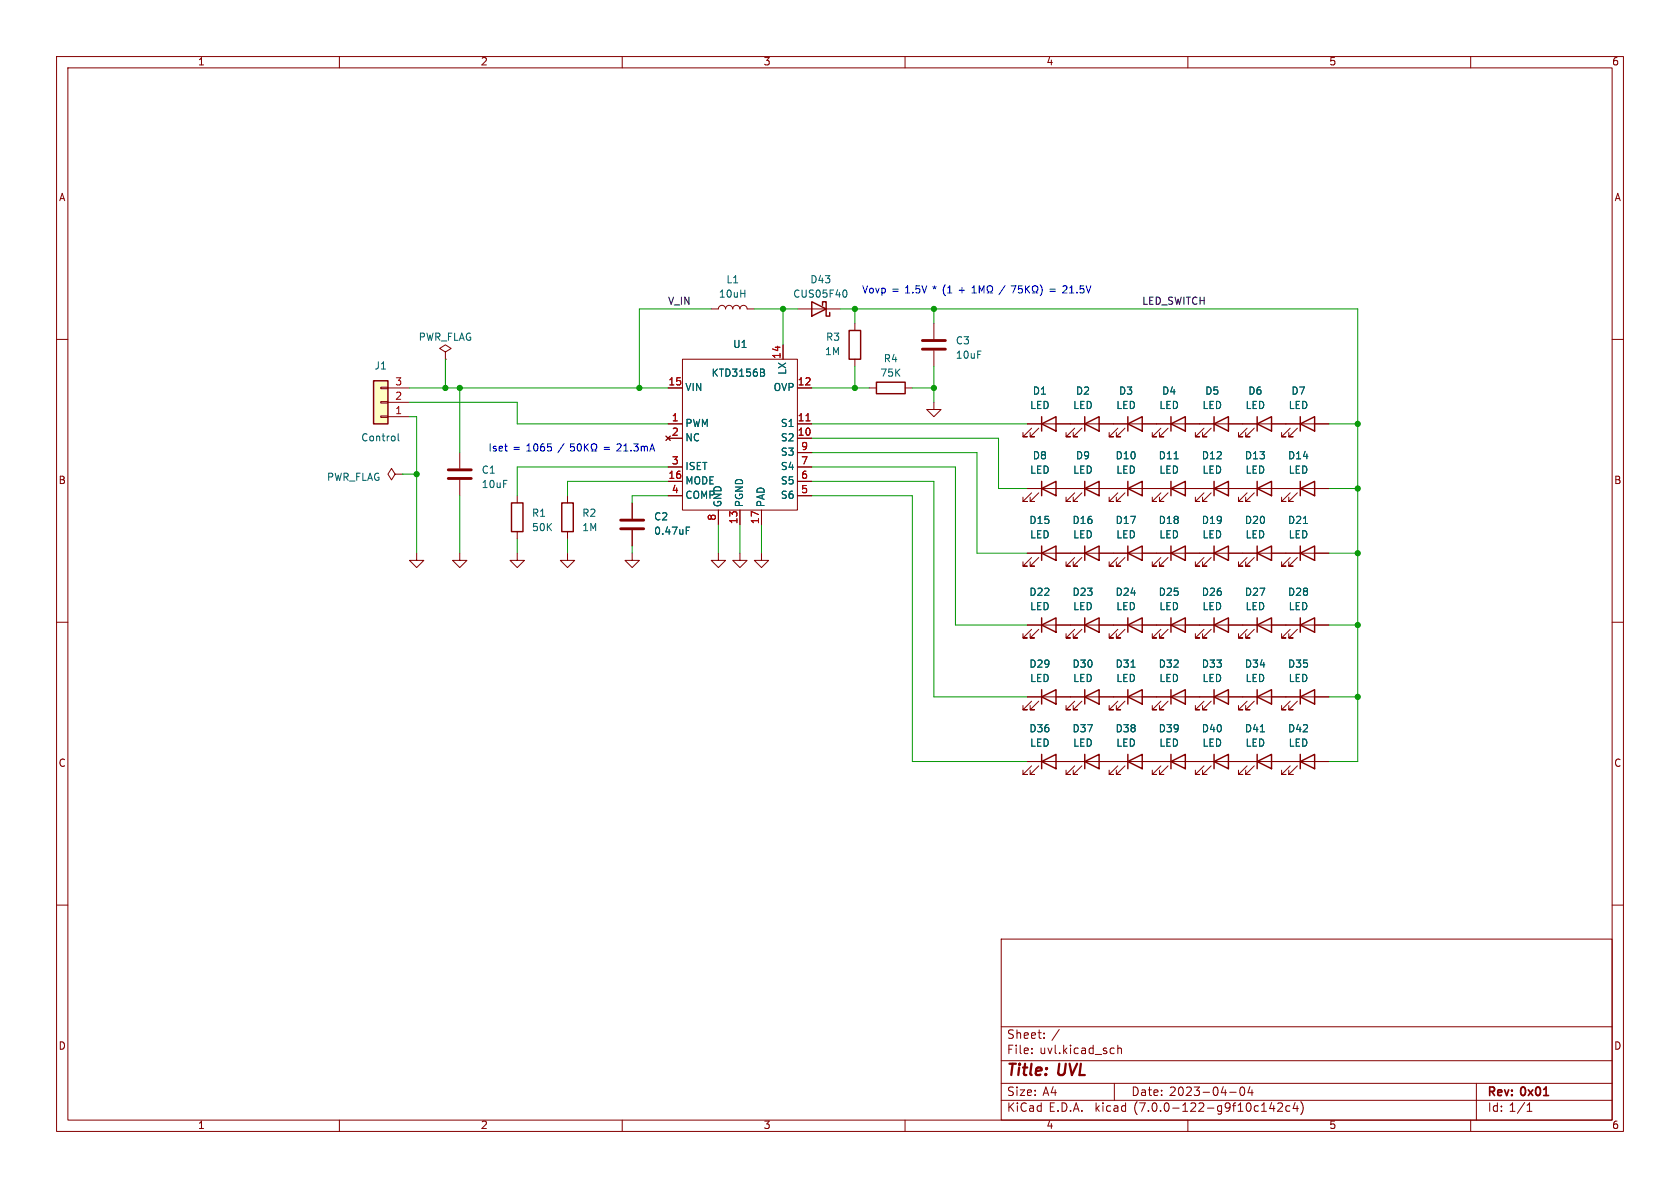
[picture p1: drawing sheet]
<svg xmlns="http://www.w3.org/2000/svg" width="297mm" height="210mm" viewBox="0 0 297 210" stroke-linecap="round" stroke-linejoin="round" font-family="sans-serif">
<g fill="none" stroke="#840000" stroke-width=".18">
<path d="M10 10h277v190h-277zM12 12h273v186h-273zM60 10v2M110 10v2M160 10v2M210 10v2M260 10v2M10 60h2M125.7 54.6h1.3a.64 .64 0 0 1 .6-.6 .64 .64 0 0 1 .7 .6 .64 .64 0 0 1 .6-.6 .64 .64 0 0 1 .6 .6 .64 .64 0 0 1 .7-.6 .64 .64 0 0 1 .6 .6 .64 .64 0 0 1 .6-.6 .64 .64 0 0 1 .7 .6h1.2M141 54.6h7.6M151.1 57.2v1.2M165.1 57.2v2.7"/>
<path d="M285 60h2M67.3 68.5h1.3v.2h-1.3zM67.3 71h1.3v.2h-1.3zM67.3 73.5h1.3v.3h-1.3zM68.6 73.7h3.8M68.6 71.1h3.8M68.6 68.6h3.8M78.7 62.2l1.1-.6-1.1-.6-1 .6 1 .6v1.3M78.7 63.5h.1M117.7 77.1l.8 .8M118.1 68.6h2.5M118.1 74.9h2.5"/>
<path d="M118.1 77.5h2.5M118.5 77.1l-.8 .8M120.6 63.5h20.4v26.7h-20.4zM138.4 61v2.5M141 68.6h2.5M141 74.9h2.5M141 77.5h2.5M151.1 63.5v1.3M153.7 68.6h1.2M160 68.6h1.3M165.1 71.1v1.3h1.3l-1.3 1.3-1.3-1.3h1.3M165.1 62v2.8"/>
<path d="M181.6 74.9h53.3M182.4 75.7l-1.6 1.5h.8h-.8v-.7M183.6 75.7l-1.5 1.5h.8h-.8v-.7M190 75.7l-1.5 1.5h.7h-.7v-.7M191.3 75.7l-1.6 1.5h.8h-.8v-.7M197.6 75.7l-1.5 1.5h.7h-.7v-.7M198.9 75.7l-1.5 1.5h.7h-.7v-.7M205.2 75.7l-1.5 1.5h.8h-.8v-.7M206.5 75.7l-1.5 1.5h.7h-.7v-.7M212.9 75.7l-1.6 1.5h.8h-.8v-.7M214.1 75.7l-1.5 1.5h.8h-.8v-.7M220.5 75.7l-1.6 1.5h.8h-.8v-.7"/>
<path d="M221.7 75.7l-1.5 1.5h.8h-.8v-.7M228.1 75.7l-1.5 1.5h.7h-.7v-.7M229.4 75.7l-1.6 1.5h.8h-.8v-.7M69.8 83.8l-.6-1-.6 1 .6 1 .6-1h1.3M71.1 83.8h.1M73.7 97.8v1.3h1.2l-1.2 1.2-1.3-1.2h1.3M81.3 97.8v1.3h1.2l-1.2 1.2-1.3-1.2h1.3M81.3 80v2.8M81.3 84.8v2.8M91.4 97.8v1.3h1.3l-1.3 1.2-1.2-1.2h1.2M91.4 87.6v1.3M91.4 94v1.3"/>
<path d="M100.3 97.8v1.3h1.3l-1.3 1.2-1.2-1.2h1.2M100.3 87.6v1.3M100.3 94v1.3M111.8 97.8v1.3h1.2l-1.2 1.2-1.3-1.2h1.3M111.8 88.9v2.8M111.8 93.7v2.8M118.1 85.1h2.5M118.1 82.6h2.5M118.1 87.6h2.5M127 97.8v1.3h1.3l-1.3 1.2-1.3-1.2h1.3M127 90.2v2.5M130.8 97.8v1.3h1.3l-1.3 1.2-1.3-1.2h1.3"/>
<path d="M130.8 90.2v2.5M134.6 97.8v1.3h1.3l-1.3 1.2-1.3-1.2h1.3M134.6 90.2v2.5M141 85.1h2.5M141 82.6h2.5M141 87.6h2.5M141 80h2.5M181.6 86.4h53.3M181.6 97.8h53.3M182.4 87.1l-1.6 1.5h.8h-.8v-.7M182.4 98.6l-1.6 1.5h.8h-.8v-.8M183.6 87.1l-1.5 1.5h.8h-.8v-.7"/>
<path d="M183.6 98.6l-1.5 1.5h.8h-.8v-.8M190 87.1l-1.5 1.5h.7h-.7v-.7M190 98.6l-1.5 1.5h.7h-.7v-.8M191.3 87.1l-1.6 1.5h.8h-.8v-.7M191.3 98.6l-1.6 1.5h.8h-.8v-.8M197.6 87.1l-1.5 1.5h.7h-.7v-.7M197.6 98.6l-1.5 1.5h.7h-.7v-.8M198.9 87.1l-1.5 1.5h.7h-.7v-.7M198.9 98.6l-1.5 1.5h.7h-.7v-.8M205.2 87.1l-1.5 1.5h.8h-.8v-.7M205.2 98.6l-1.5 1.5h.8h-.8v-.8M206.5 87.1l-1.5 1.5h.7h-.7v-.7"/>
<path d="M206.5 98.6l-1.5 1.5h.7h-.7v-.8M212.9 87.1l-1.6 1.5h.8h-.8v-.7M212.9 98.6l-1.6 1.5h.8h-.8v-.8M214.1 87.1l-1.5 1.5h.8h-.8v-.7M214.1 98.6l-1.5 1.5h.8h-.8v-.8M220.5 87.1l-1.6 1.5h.8h-.8v-.7M220.5 98.6l-1.6 1.5h.8h-.8v-.8M221.7 87.1l-1.5 1.5h.8h-.8v-.7M221.7 98.6l-1.5 1.5h.8h-.8v-.8M228.1 87.1l-1.5 1.5h.7h-.7v-.7M228.1 98.6l-1.5 1.5h.7h-.7v-.8M229.4 87.1l-1.6 1.5h.8h-.8v-.7"/>
<path d="M229.4 98.6l-1.6 1.5h.8h-.8v-.8M10 110h2M181.6 110.5h53.3M182.4 111.3l-1.6 1.5h.8h-.8v-.8M183.6 111.3l-1.5 1.5h.8h-.8v-.8M190 111.3l-1.5 1.5h.7h-.7v-.8M191.3 111.3l-1.6 1.5h.8h-.8v-.8M197.6 111.3l-1.5 1.5h.7h-.7v-.8M198.9 111.3l-1.5 1.5h.7h-.7v-.8M205.2 111.3l-1.5 1.5h.8h-.8v-.8M206.5 111.3l-1.5 1.5h.7h-.7v-.8M212.9 111.3l-1.6 1.5h.8h-.8v-.8"/>
<path d="M214.1 111.3l-1.5 1.5h.8h-.8v-.8M220.5 111.3l-1.6 1.5h.8h-.8v-.8M221.7 111.3l-1.5 1.5h.8h-.8v-.8M228.1 111.3l-1.5 1.5h.7h-.7v-.8M229.4 111.3l-1.6 1.5h.8h-.8v-.8M285 110h2M181.6 134.6h53.3M181.6 123.2h53.3M182.4 135.4l-1.6 1.5h.8h-.8v-.8M182.4 124l-1.6 1.5h.8h-.8v-.8M183.6 135.4l-1.5 1.5h.8h-.8v-.8M183.6 124l-1.5 1.5h.8h-.8v-.8"/>
<path d="M190 135.4l-1.5 1.5h.7h-.7v-.8M190 124l-1.5 1.5h.7h-.7v-.8M191.3 135.4l-1.6 1.5h.8h-.8v-.8M191.3 124l-1.6 1.5h.8h-.8v-.8M197.6 124l-1.5 1.5h.7h-.7v-.8M197.6 135.4l-1.5 1.5h.7h-.7v-.8M198.9 124l-1.5 1.5h.7h-.7v-.8M198.9 135.4l-1.5 1.5h.7h-.7v-.8M205.2 124l-1.5 1.5h.8h-.8v-.8M205.2 135.4l-1.5 1.5h.8h-.8v-.8M206.5 124l-1.5 1.5h.7h-.7v-.8M206.5 135.4l-1.5 1.5h.7h-.7v-.8"/>
<path d="M212.9 135.4l-1.6 1.5h.8h-.8v-.8M212.9 124l-1.6 1.5h.8h-.8v-.8M214.1 135.4l-1.5 1.5h.8h-.8v-.8M214.1 124l-1.5 1.5h.8h-.8v-.8M220.5 135.4l-1.6 1.5h.8h-.8v-.8M220.5 124l-1.6 1.5h.8h-.8v-.8M221.7 135.4l-1.5 1.5h.8h-.8v-.8M221.7 124l-1.5 1.5h.8h-.8v-.8M228.1 135.4l-1.5 1.5h.7h-.7v-.8M228.1 124l-1.5 1.5h.7h-.7v-.8M229.4 135.4l-1.6 1.5h.8h-.8v-.8M229.4 124l-1.6 1.5h.8h-.8v-.8"/>
<path d="M10 160h2M285 160h2M177 166h108v32h-108zM60 198v2M110 198v2M160 198v2M177 194.5h108M177 191.5h108M177 187.5h108M177 181.5h108M182.4 186.1v.2M182.4 185.3v.2"/>
<path d="M184.6 183.4v.2M184.6 182.6v.2M196.8 185.3h.2M197 186.2l-.2 .1M197 191.5v3M197.6 184.8v1.5M197.6 185.4l.2-.1h.4l.1 1M210 198v2M217.4 193.1h1.1M219.4 192.2h.1a.81 .81 0 0 1 .6 .6 .81 .81 0 0 1-.3 .8l-.1 .1a.81 .81 0 0 1-.6-.7 .81 .81 0 0 1 .3-.8zM221 192.1l-.4 1.1h.9M221.3 192.7v1"/>
<path d="M224.8 194.9l-.3 1.1h.9M225.2 195.5v1M225.9 195.1l.6-.1 .2 .1v.3l-.9 1.1h.9M228 195.5h-.4l-.3 .2v.5l.2 .2h.5M229 194.9l-.4 1.1h.9M229.3 195.5v1M230 194.7a1.72 1.72 0 0 1 0 2.3M260 198v2M261 191.5v6.5M270 196.5h.8M270 195.4l.4-.4v1.5"/>
</g>
<g fill="none" stroke="#840000" stroke-width=".25">
<path d="M143.5 53.3l2.5 1.3-2.5 1.3zM145.4 54v-.7h.6v2.6h.7v-.7M150.1 58.4h2v5.1h-2zM66 67.3h2.6v7.6h-2.6zM154.9 67.6h5.1v2h-5.1zM184.1 74.9l2.6-1.2v2.5zM184.1 73.7v2.5M191.8 74.9l2.5-1.2v2.5zM191.8 73.7v2.5M199.4 74.9l2.5-1.2v2.5zM199.4 73.7v2.5M207 74.9l2.5-1.2v2.5z"/>
<path d="M207 73.7v2.5M214.6 74.9l2.6-1.2v2.5zM214.6 73.7v2.5M222.2 74.9l2.6-1.2v2.5zM222.2 73.7v2.5M229.9 74.9l2.5-1.2v2.5zM229.9 73.7v2.5M90.4 88.9h2.1v5.1h-2.1zM99.3 88.9h2v5.1h-2zM184.1 86.4l2.6-1.3v2.5zM184.1 97.8l2.6-1.3v2.6zM184.1 85.1v2.5"/>
<path d="M184.1 96.5v2.6M191.8 86.4l2.5-1.3v2.5zM191.8 97.8l2.5-1.3v2.6zM191.8 85.1v2.5M191.8 96.5v2.6M199.4 86.4l2.5-1.3v2.5zM199.4 97.8l2.5-1.3v2.6zM199.4 85.1v2.5M199.4 96.5v2.6M207 86.4l2.5-1.3v2.5zM207 97.8l2.5-1.3v2.6zM207 85.1v2.5"/>
<path d="M207 96.5v2.6M214.6 86.4l2.6-1.3v2.5zM214.6 97.8l2.6-1.3v2.6zM214.6 85.1v2.5M214.6 96.5v2.6M222.2 86.4l2.6-1.3v2.5zM222.2 97.8l2.6-1.3v2.6zM222.2 85.1v2.5M222.2 96.5v2.6M229.9 86.4l2.5-1.3v2.5zM229.9 97.8l2.5-1.3v2.6zM229.9 85.1v2.5"/>
<path d="M229.9 96.5v2.6M184.1 110.5l2.6-1.3v2.6zM184.1 109.2v2.6M191.8 110.5l2.5-1.3v2.6zM191.8 109.2v2.6M199.4 110.5l2.5-1.3v2.6zM199.4 109.2v2.6M207 110.5l2.5-1.3v2.6zM207 109.2v2.6M214.6 110.5l2.6-1.3v2.6zM214.6 109.2v2.6M222.2 110.5l2.6-1.3v2.6z"/>
<path d="M222.2 109.2v2.6M229.9 110.5l2.5-1.3v2.6zM229.9 109.2v2.6M184.1 134.6l2.6-1.2v2.5zM184.1 123.2l2.6-1.3v2.6zM184.1 121.9v2.6M184.1 133.4v2.5M191.8 134.6l2.5-1.2v2.5zM191.8 123.2l2.5-1.3v2.6zM191.8 121.9v2.6M191.8 133.4v2.5M199.4 123.2l2.5-1.3v2.6z"/>
<path d="M199.4 134.6l2.5-1.2v2.5zM199.4 121.9v2.6M199.4 133.4v2.5M207 123.2l2.5-1.3v2.6zM207 134.6l2.5-1.2v2.5zM207 121.9v2.6M207 133.4v2.5M214.6 134.6l2.6-1.2v2.5zM214.6 123.2l2.6-1.3v2.6zM214.6 121.9v2.6M214.6 133.4v2.5M222.2 134.6l2.6-1.2v2.5z"/>
<path d="M222.2 123.2l2.6-1.3v2.6zM222.2 121.9v2.6M222.2 133.4v2.5M229.9 134.6l2.5-1.2v2.5zM229.9 123.2l2.5-1.3v2.6zM229.9 121.9v2.6M229.9 133.4v2.5"/>
</g>
<path d="M66 67.3h2.6v7.6h-2.6z" fill="#ffffc2" stroke="#ffffc2" stroke-width=".18"/>
<path d="M149.4 51.3a.79 .79 0 0 1 0 1.2M70.4 76.7v1.1l.2 .1M134.9 65.2l.2 .3-.2 .3 .3 .3-.1 .3-.2 .1M121.3 93.8h.4M121.3 93.2h.6" fill="none" stroke="#006464" stroke-width=".18"/>
<path d="M163.1 61.7h4M163.1 60.2h4M79.2 84.6h4.1M79.2 83.1h4.1M109.7 93.5h4.1M109.7 91.9h4.1" fill="none" stroke="#840000" stroke-width=".51"/>
<path d="M142.5 74.4h.7" fill="none" stroke="#a90000" stroke-width=".18"/>
<g fill="none" stroke="#0000c2" stroke-width=".18">
<path d="M171.8 51.8h.8M171.8 50.9l.4-.4v1.3M173.1 51.8v-1.3l.4 .9 .5-.9v1.3M174.5 51.8h.3v-.2a.54 .54 0 0 1-.3-.8 .54 .54 0 0 1 .8-.2 .58 .58 0 0 1-.1 1v.2h.3M177.7 50.5l-1.1 1.6M178.8 50.5h.8l-.5 1.3M180.7 50.5h-.6l-.1 .6 .2-.1 .4 .1 .2 .1-.1 .5-.2 .1-.5-.1M181.3 50.5v1.3M181.5 51.1l.5 .7M182 50.5l-.7 .7M182.5 51.8h.3v-.2a.54 .54 0 0 1-.3-.8 .54 .54 0 0 1 .8-.2 .58 .58 0 0 1-.1 1v.2h.3M183.9 50.3a1.46 1.46 0 0 1 0 2"/>
<path d="M185.6 51.1h1M185.6 51.5h1M187.9 50.6l.5-.1 .2 .4-.8 .9h.8M189.1 51.8h.7M189.1 50.9l.4-.4v1.3M190.4 51.7v.1M191.6 50.5h-.6l-.1 .6 .2-.1 .4 .1 .1 .1v.5l-.2 .1-.5-.1M192 50.5l.4 1.3 .5-1.3M101.5 78.5h-.6l-.1 .6 .2-.2 .4 .1 .2 .2-.1 .4-.2 .1-.5-.1M102.2 78.6l.1-.1a.68 .68 0 0 1 .5 .6 .68 .68 0 0 1-.5 .6l-.1-.1-.2-.4zM103.3 78.5v1.2M103.5 79l.5 .7"/>
<path d="M104 78.5l-.7 .7M104.5 79.7h.3v-.2a.54 .54 0 0 1-.2-.7 .54 .54 0 0 1 .7-.3 .58 .58 0 0 1-.1 1v.2h.3M109.1 78.6l.5-.1 .2 .3-.8 .9h.8M110.3 79.7h.7M110.3 78.8l.3-.3v1.2M111.6 79.6v.1M112 78.5h.8l-.4 .4 .4 .2v.5l-.2 .1-.6-.1M113.4 79l.3-.1 .2 .2M113.4 78.9v.8M113.9 79.1l.2-.2h.3l.1 .8M113.9 79.1v.6M114.9 79.7l.4-1.2 .4 1.2"/>
<path d="M115 79.4h.6"/>
</g>
<g fill="none" stroke="#009600" stroke-width=".18">
<path d="M125.7 54.6h-12.7v14M133.3 54.6h7.7M138.4 54.6v6.4M148.6 54.6h91.4v80h-5.1M151.1 54.6v2.6M165.1 54.6v2.6M72.4 73.7h1.3v24.1M72.4 68.6h45.7M72.4 71.1h19v3.8h26.7M78.7 63.5v5.1M81.3 68.6v11.4M143.5 68.6h10.2"/>
<path d="M143.5 74.9h38.1M143.5 77.5h33v8.9h5.1M151.1 64.8v3.8M161.3 68.6h3.8M165.1 64.8v6.3M234.9 74.9h5.1M71.1 83.8h2.6M81.3 87.6v10.2M91.4 95.3v2.5M100.3 95.3v2.5M111.8 96.5v1.3M118.1 87.6h-6.3v1.3"/>
<path d="M118.1 85.1h-17.8v2.5M118.1 82.6h-26.7v5M127 92.7v5.1M130.8 92.7v5.1M134.6 92.7v5.1M143.5 87.6h17.8v47h20.3M143.5 85.1h21.6v38.1h16.5M143.5 80h29.2v17.8h8.9M143.5 82.6h25.4v27.9h12.7M234.9 97.8h5.1M234.9 86.4h5.1M234.9 110.5h5.1"/>
<path d="M234.9 123.2h5.1"/>
</g>
<g fill="#009600" stroke="#009600" stroke-width=".18">
<circle cx="73.7" cy="83.8" r=".46"/>
<circle cx="81.3" cy="68.6" r=".46"/>
<circle cx="78.7" cy="68.6" r=".46"/>
<circle cx="240" cy="123.2" r=".46"/>
<circle cx="151.1" cy="54.6" r=".46"/>
<circle cx="138.4" cy="54.6" r=".46"/>
<circle cx="151.1" cy="68.6" r=".46"/>
<circle cx="113" cy="68.6" r=".46"/>
<circle cx="165.1" cy="68.6" r=".46"/>
<circle cx="165.1" cy="54.6" r=".46"/>
<circle cx="240" cy="97.8" r=".46"/>
<circle cx="240" cy="86.4" r=".46"/>
<circle cx="240" cy="110.5" r=".46"/>
<circle cx="240" cy="74.9" r=".46"/>
</g>
<g font-size="2.8" fill="#840000">
<text x="178" y="190.8">Title:</text>
<text x="187.1" y="190.8">UVL</text>
</g>
<g font-size="2.1" fill="#840000">
<text x="178" y="183.9">Sheet:</text>
<text x="185.9" y="183.9">/</text>
<text x="178" y="186.6">File:</text>
<text x="183.8" y="186.6">uvl.kicad_sch</text>
<text x="178" y="196.8">KiCad</text>
<text x="178" y="194">Size:</text>
<text x="184.3" y="194">A4</text>
<text x="185.4" y="196.8">E.D.A.</text>
<text x="193.7" y="196.8">kicad</text>
<text x="200" y="194">Date:</text>
<text x="200.6" y="196.8">(7.0.0-122-g9f10c142c4)</text>
<text x="206.7" y="194">2023-04-04</text>
<text x="263" y="194.2">Rev:</text>
<text x="263" y="196.8">Id: 1/1</text>
<text x="269" y="194.2">0x01</text>
</g>
<g font-size="1.8" fill="#840000">
<text x="35" y="11.8">1</text>
<text x="85" y="11.8">2</text>
<text x="135" y="11.8">3</text>
<text x="185" y="11.8">4</text>
<text x="235" y="11.8">5</text>
<text x="285" y="11.8">6</text>
<text x="10.4" y="35.8">A</text>
<text x="285.4" y="35.8">A</text>
<text x="10.3" y="85.8">B</text>
<text x="285.3" y="85.8">B</text>
<text x="10.3" y="135.8">C</text>
<text x="285.3" y="135.8">C</text>
<text x="10.3" y="185.8">D</text>
<text x="285.3" y="185.8">D</text>
<text x="35" y="199.8">1</text>
<text x="85" y="199.8">2</text>
<text x="135" y="199.8">3</text>
<text x="185" y="199.8">4</text>
<text x="235" y="199.8">5</text>
<text x="285" y="199.8">6</text>
</g>
<g font-size="1.8" fill="#006464">
<text x="127" y="52.9">10uH</text>
<text x="128.4" y="50.4">L1</text>
<text x="140.2" y="52.9">CUS05F40</text>
<text x="143.2" y="50.4">D43</text>
<text x="66.2" y="65.6">J1</text>
<text x="74" y="60.5">PWR_FLAG</text>
<text x="129.5" y="61.8">U1</text>
<text x="145.8" y="63.1">1M</text>
<text x="146" y="60.5">R3</text>
<text x="156.2" y="64.3">R4</text>
<text x="168.9" y="61.2">C3</text>
<text x="168.9" y="63.7">10uF</text>
<text x="121.2" y="69.4">VIN</text>
<text x="125.7" y="66.9">KTD3156B</text>
<text x="136.6" y="69.4">OVP</text>
<text x="139.3" y="66.4" transform="rotate(-90 139.3 66.4)">LX</text>
<text x="155.6" y="66.9">75K</text>
<text x="182.5" y="70">D1</text>
<text x="190.1" y="70">D2</text>
<text x="197.8" y="70">D3</text>
<text x="205.4" y="70">D4</text>
<text x="213" y="70">D5</text>
<text x="220.6" y="70">D6</text>
<text x="228.2" y="70">D7</text>
<text x="121.2" y="75.8">PWM</text>
<text x="137.9" y="75.8">S1</text>
<text x="182" y="72.6">LED</text>
<text x="189.7" y="72.6">LED</text>
<text x="197.3" y="72.6">LED</text>
<text x="204.9" y="72.6">LED</text>
<text x="212.5" y="72.6">LED</text>
<text x="220.1" y="72.6">LED</text>
<text x="227.8" y="72.6">LED</text>
<text x="63.8" y="78.3">Control</text>
<text x="121.2" y="78.3">NC</text>
<text x="121.2" y="83.4">ISET</text>
<text x="137.9" y="78.3">S2</text>
<text x="137.9" y="83.4">S4</text>
<text x="137.9" y="80.8">S3</text>
<text x="182.5" y="81.5">D8</text>
<text x="190.1" y="81.5">D9</text>
<text x="197.2" y="81.5">D10</text>
<text x="204.8" y="81.5">D11</text>
<text x="212.4" y="81.5">D12</text>
<text x="220" y="81.5">D13</text>
<text x="227.6" y="81.5">D14</text>
<text x="57.7" y="85.3">PWR_FLAG</text>
<text x="85.1" y="84">C1</text>
<text x="85.1" y="86.6">10uF</text>
<text x="121.2" y="85.9">MODE</text>
<text x="121.2" y="88.5">COMP</text>
<text x="127.8" y="89.7" transform="rotate(-90 127.8 89.7)">GND</text>
<text x="131.6" y="89.7" transform="rotate(-90 131.6 89.7)">PGND</text>
<text x="135.4" y="89.7" transform="rotate(-90 135.4 89.7)">PAD</text>
<text x="137.9" y="88.5">S6</text>
<text x="137.9" y="85.9">S5</text>
<text x="182" y="84">LED</text>
<text x="189.7" y="84">LED</text>
<text x="197.3" y="84">LED</text>
<text x="204.9" y="84">LED</text>
<text x="212.5" y="84">LED</text>
<text x="220.1" y="84">LED</text>
<text x="227.8" y="84">LED</text>
<text x="94" y="91.6">R1</text>
<text x="94" y="94.2">50K</text>
<text x="102.9" y="91.6">R2</text>
<text x="102.9" y="94.2">1M</text>
<text x="115.6" y="92.3">C2</text>
<text x="115.6" y="94.8">0.47uF</text>
<text x="181.9" y="92.9">D15</text>
<text x="182" y="95.4">LED</text>
<text x="189.5" y="92.9">D16</text>
<text x="189.7" y="95.4">LED</text>
<text x="197.2" y="92.9">D17</text>
<text x="197.3" y="95.4">LED</text>
<text x="204.8" y="92.9">D18</text>
<text x="204.9" y="95.4">LED</text>
<text x="212.4" y="92.9">D19</text>
<text x="212.5" y="95.4">LED</text>
<text x="220" y="92.9">D20</text>
<text x="220.1" y="95.4">LED</text>
<text x="227.6" y="92.9">D21</text>
<text x="227.8" y="95.4">LED</text>
<text x="181.9" y="105.6">D22</text>
<text x="189.5" y="105.6">D23</text>
<text x="197.2" y="105.6">D24</text>
<text x="204.8" y="105.6">D25</text>
<text x="212.4" y="105.6">D26</text>
<text x="220" y="105.6">D27</text>
<text x="227.6" y="105.6">D28</text>
<text x="182" y="108.1">LED</text>
<text x="189.7" y="108.1">LED</text>
<text x="197.3" y="108.1">LED</text>
<text x="204.9" y="108.1">LED</text>
<text x="212.5" y="108.1">LED</text>
<text x="220.1" y="108.1">LED</text>
<text x="227.8" y="108.1">LED</text>
<text x="181.9" y="118.3">D29</text>
<text x="189.5" y="118.3">D30</text>
<text x="197.2" y="118.3">D31</text>
<text x="204.8" y="118.3">D32</text>
<text x="212.4" y="118.3">D33</text>
<text x="220" y="118.3">D34</text>
<text x="227.6" y="118.3">D35</text>
<text x="182" y="120.8">LED</text>
<text x="189.7" y="120.8">LED</text>
<text x="197.3" y="120.8">LED</text>
<text x="204.9" y="120.8">LED</text>
<text x="212.5" y="120.8">LED</text>
<text x="220.1" y="120.8">LED</text>
<text x="227.8" y="120.8">LED</text>
<text x="181.9" y="129.7">D36</text>
<text x="189.5" y="129.7">D37</text>
<text x="197.2" y="129.7">D38</text>
<text x="204.8" y="129.7">D39</text>
<text x="212.4" y="129.7">D40</text>
<text x="220" y="129.7">D41</text>
<text x="227.6" y="129.7">D42</text>
<text x="182" y="132.3">LED</text>
<text x="189.7" y="132.3">LED</text>
<text x="197.3" y="132.3">LED</text>
<text x="204.9" y="132.3">LED</text>
<text x="212.5" y="132.3">LED</text>
<text x="220.1" y="132.3">LED</text>
<text x="227.8" y="132.3">LED</text>
</g>
<g font-size="1.8" fill="#0000c2">
<text x="152.4" y="52.1">Vovp =</text>
<text x="160.1" y="52.1">1.5V</text>
<text x="165.1" y="52.1">* (1</text>
<text x="169.9" y="52.1">+</text>
<text x="86.4" y="80">Iset</text>
<text x="90.7" y="80">=</text>
<text x="93.2" y="80">1065</text>
<text x="98.9" y="80">/</text>
<text x="107.1" y="80">=</text>
</g>
<g font-size="1.8" fill="#0f0f0f">
<text x="118.1" y="54.1">V_IN</text>
<text x="201.9" y="54.1">LED_SWITCH</text>
</g>
<g font-size="1.8" fill="#a90000">
<text x="138.2" y="63.5" transform="rotate(-90 138.2 63.5)">14</text>
<text x="69.8" y="70.9">2</text>
<text x="69.8" y="68.3">3</text>
<text x="118.1" y="68.3">15</text>
<text x="141" y="68.3">12</text>
<text x="69.8" y="73.4">1</text>
<text x="118.7" y="74.7">1</text>
<text x="118.7" y="77.2">2</text>
<text x="141" y="77.2">10</text>
<text x="141" y="74.7">11</text>
<text x="118.7" y="82.3">3</text>
<text x="141.6" y="82.3">7</text>
<text x="141.6" y="79.8">9</text>
<text x="118.1" y="84.8">16</text>
<text x="118.7" y="87.4">4</text>
<text x="141.6" y="87.4">5</text>
<text x="141.6" y="84.8">6</text>
<text x="126.7" y="92.1" transform="rotate(-90 126.7 92.1)">8</text>
<text x="130.6" y="92.7" transform="rotate(-90 130.6 92.7)">13</text>
<text x="134.4" y="92.7" transform="rotate(-90 134.4 92.7)">17</text>
</g>
</svg>
